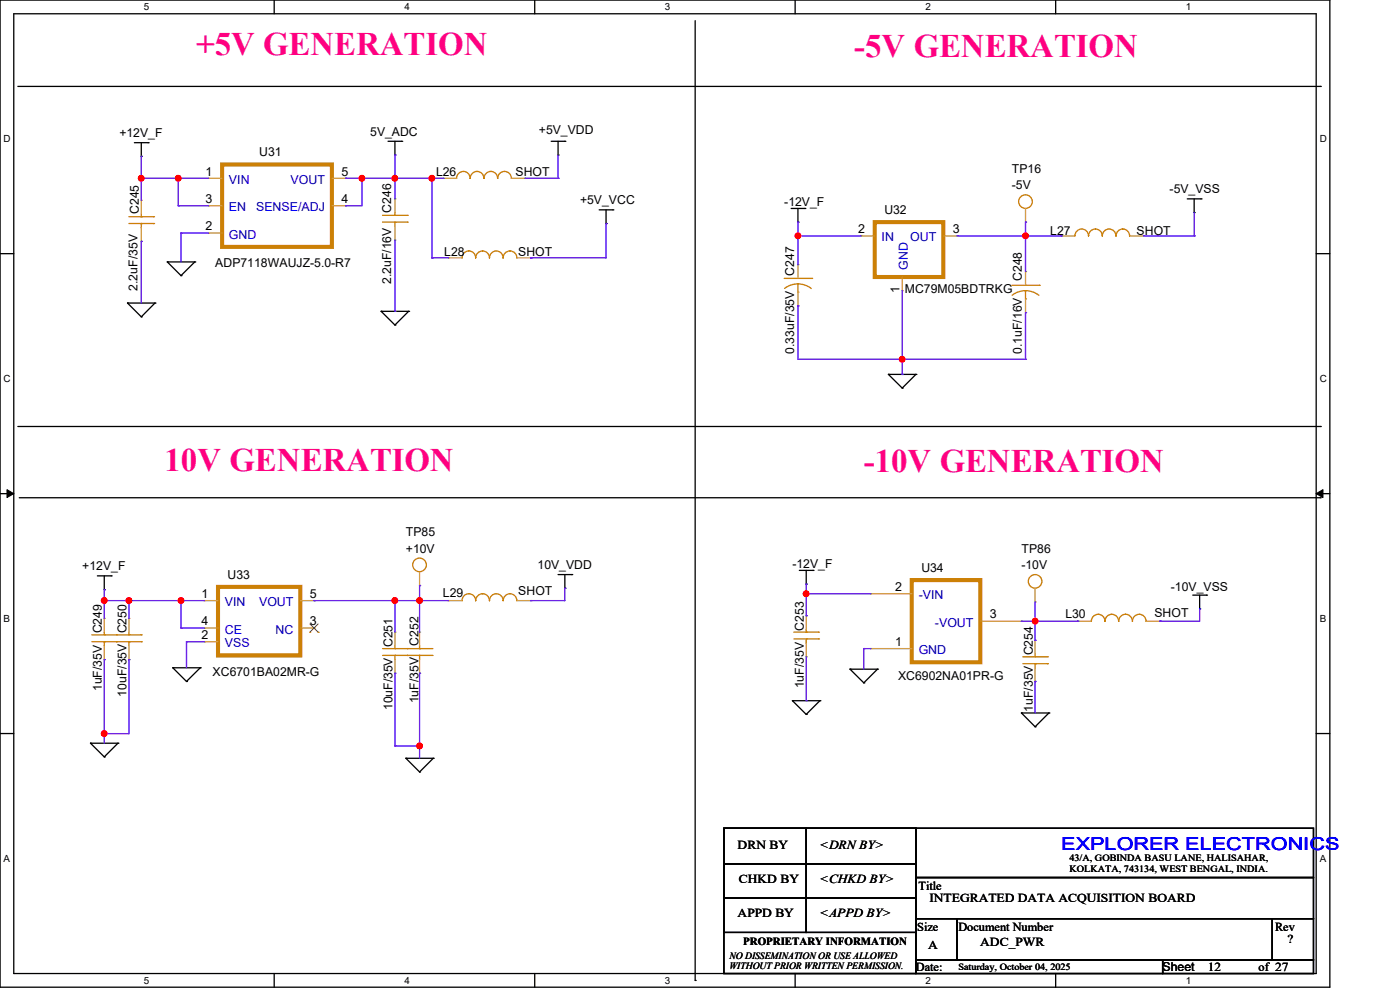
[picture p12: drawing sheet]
<svg xmlns="http://www.w3.org/2000/svg" width="594mm" height="420mm" viewBox="0 0 594 420" stroke-linecap="round" stroke-linejoin="round" font-family="sans-serif">
<path d="M0 0h564.2v418.8h-564.2zM5.8 5.8h552.6v407.2h-552.6z" fill="none" stroke="#000" stroke-width=".55"/>
<g fill="#fff">
<path d="M61.1 .6h2.3v4.6h-2.3z"/>
<path d="M61.1 413.6h2.3v4.6h-2.3z"/>
</g>
<path d="M116.3 0v5.8M116.3 413v5.8" fill="none" stroke="#000" stroke-width=".55"/>
<g fill="#fff">
<path d="M171.6 .6h2.3v4.6h-2.3z"/>
<path d="M171.6 413.6h2.3v4.6h-2.3z"/>
</g>
<path d="M226.9 0v5.8M226.9 413v5.8" fill="none" stroke="#000" stroke-width=".55"/>
<g fill="#fff">
<path d="M282.1 .6h2.3v4.6h-2.3z"/>
<path d="M282.1 413.6h2.3v4.6h-2.3z"/>
</g>
<path d="M337.4 0v5.8M337.4 413v5.8" fill="none" stroke="#000" stroke-width=".55"/>
<g fill="#fff">
<path d="M392.6 .6h2.3v4.6h-2.3z"/>
<path d="M392.6 413.6h2.3v4.6h-2.3z"/>
</g>
<path d="M447.9 0v5.8M447.9 413v5.8" fill="none" stroke="#000" stroke-width=".55"/>
<g fill="#fff">
<path d="M503.1 .6h2.4v4.6h-2.4z"/>
<path d="M503.1 413.6h2.4v4.6h-2.4z"/>
<path d="M1.5 56.7h3v4.6h-3z"/>
<path d="M559.9 56.7h3v4.6h-3z"/>
<path d="M1.5 158.5h3v4.6h-3z"/>
<path d="M559.9 158.5h3v4.6h-3z"/>
</g>
<path d="M0 107.6h5.8M558.4 107.6h5.8" fill="none" stroke="#000" stroke-width=".55"/>
<g fill="#fff">
<path d="M1.5 260.3h2.8v4.6h-2.8z"/>
<path d="M559.9 260.3h2.8v4.6h-2.8z"/>
</g>
<path d="M0 209.4h5.8M558.4 209.4h5.8" fill="none" stroke="#000" stroke-width=".55"/>
<path d="M3 207.7l2.8 1.7-2.8 1.7zM558.4 209.4l2.9-1.7v3.4z" fill="#000" stroke="#000" stroke-width=".42"/>
<g fill="#fff">
<path d="M1.5 362.1h2.8v4.6h-2.8z"/>
<path d="M559.9 362.1h2.8v4.6h-2.8z"/>
</g>
<g fill="none" stroke="#000" stroke-width=".55">
<path d="M294.9 8.8v407.1M7.6 36.7h552.6M164.6 59.9h5.8M167.6 59.9v5.8M233.8 59.9h5.8M236.8 59.9v5.8M57 60.5h5.9M59.9 60.5v5.8M254.2 89h5.8M257.1 89v5.8M335.7 88.4h5.8M338.5 88.4v5.8"/>
<path d="M503.7 84.4h5.9M506.6 84.4v5.8M71 111.1h11.6l-5.8 5.8zM54.1 128.6h11.6l-5.8 5.8zM161.7 132.1h11.7l-5.8 5.8zM376.9 158.8h11.7l-5.8 5.8zM7.6 180.9h552.6M8.2 211.2h552M41.3 244.3h5.9M44.2 244.3v5.8M236.8 243.8h5.8M239.6 243.8v5.8"/>
<path d="M339.1 242h5.8M342.1 242v5.8M506.1 252.5h5.8M509 252.5v5.8M73.3 283.3h11.7l-5.9 5.8zM336.2 297.3h11.7l-5.8 5.8zM360.6 283.9h11.7l-5.8 5.8zM0 311.2h5.8M38.4 315.3h11.6l-5.8 5.8zM433.4 302.5h11.6l-5.8 5.8zM558.4 311.2h5.8M172.2 321.7h11.6l-5.8 5.8z"/>
<path d="M307.1 351.4h81.5v61.6h-81.5zM307.1 351.4h35v15.1h-35zM342.1 351.4h46.5v15.1h-46.5zM388.6 351.4h168.7v20.9h-168.7zM307.1 366.5h35v14.5h-35zM342.1 366.5h46.5v14.5h-46.5zM388.6 372.3h168.7v17.4h-168.7zM307.1 381h35v14.6h-35zM342.1 381h46.5v14.6h-46.5zM388.6 389.7h17.4v17.5h-17.4zM406 389.7h133.8v17.5h-133.8zM539.8 389.7h17.5v17.5h-17.5z"/>
<path d="M388.6 407.2h104.7v5.8h-104.7zM493.3 407.2h64v5.8h-64z"/>
</g>
<g fill="#000">
<circle cx="560.2" cy="36.7" r=".28"/>
<circle cx="170.4" cy="59.9" r=".28"/>
<circle cx="239.6" cy="59.9" r=".28"/>
<circle cx="59.9" cy="66.3" r=".28"/>
<circle cx="62.9" cy="60.5" r=".28"/>
<circle cx="167.6" cy="65.7" r=".28"/>
<circle cx="236.8" cy="65.7" r=".28"/>
<circle cx="257.1" cy="94.8" r=".28"/>
<circle cx="260" cy="89" r=".28"/>
<circle cx="338.5" cy="94.2" r=".28"/>
<circle cx="341.5" cy="88.4" r=".28"/>
<circle cx="506.6" cy="90.2" r=".28"/>
<circle cx="509.6" cy="84.4" r=".28"/>
<circle cx="71" cy="111.1" r=".28"/>
<circle cx="76.8" cy="116.9" r=".28"/>
<circle cx="82.6" cy="111.1" r=".28"/>
<circle cx="54.1" cy="128.6" r=".28"/>
<circle cx="59.9" cy="134.4" r=".28"/>
<circle cx="65.7" cy="128.6" r=".28"/>
<circle cx="161.7" cy="132.1" r=".28"/>
<circle cx="167.6" cy="137.9" r=".28"/>
<circle cx="173.4" cy="132.1" r=".28"/>
<circle cx="376.9" cy="158.8" r=".28"/>
<circle cx="388.6" cy="158.8" r=".28"/>
<circle cx="382.8" cy="164.6" r=".28"/>
<circle cx="560.2" cy="180.9" r=".28"/>
<circle cx="560.2" cy="211.2" r=".28"/>
<circle cx="44.2" cy="250.1" r=".28"/>
<circle cx="47.2" cy="244.3" r=".28"/>
<circle cx="239.6" cy="249.6" r=".28"/>
<circle cx="242.6" cy="243.8" r=".28"/>
<circle cx="342.1" cy="247.8" r=".28"/>
<circle cx="344.9" cy="242" r=".28"/>
<circle cx="509" cy="258.3" r=".28"/>
<circle cx="511.9" cy="252.5" r=".28"/>
<circle cx="73.3" cy="283.3" r=".28"/>
<circle cx="79.1" cy="289.1" r=".28"/>
<circle cx="85" cy="283.3" r=".28"/>
<circle cx="336.2" cy="297.3" r=".28"/>
<circle cx="347.9" cy="297.3" r=".28"/>
<circle cx="360.6" cy="283.9" r=".28"/>
<circle cx="366.5" cy="289.7" r=".28"/>
<circle cx="372.3" cy="283.9" r=".28"/>
<circle cx="38.4" cy="315.3" r=".28"/>
<circle cx="50" cy="315.3" r=".28"/>
<circle cx="342.1" cy="303.1" r=".28"/>
<circle cx="433.4" cy="302.5" r=".28"/>
<circle cx="439.2" cy="308.3" r=".28"/>
<circle cx="445" cy="302.5" r=".28"/>
<circle cx="44.2" cy="321.1" r=".28"/>
<circle cx="172.2" cy="321.7" r=".28"/>
<circle cx="178" cy="327.5" r=".28"/>
<circle cx="183.8" cy="321.7" r=".28"/>
<circle cx="294.9" cy="415.9" r=".28"/>
</g>
<path d="M342.1 267v1.2" fill="none" stroke="#cc8006" stroke-width=".55"/>
<circle cx="342.1" cy="268.2" r=".28" fill="#cc8006"/>
<path d="M336.8 271.1h10.5" fill="none" stroke="#cc8006" stroke-width=".55"/>
<circle cx="347.3" cy="271.1" r=".28" fill="#cc8006"/>
<path d="M336.8 268.2h10.5" fill="none" stroke="#cc8006" stroke-width=".55"/>
<circle cx="347.3" cy="268.2" r=".28" fill="#cc8006"/>
<path d="M342.1 271.1v1.7" fill="none" stroke="#cc8006" stroke-width=".55"/>
<circle cx="342.1" cy="271.1" r=".28" fill="#cc8006"/>
<path d="M342.1 261.2v5.8" fill="none" stroke="#a84" stroke-width=".55"/>
<circle cx="342.1" cy="261.2" r=".28" fill="#a84"/>
<path d="M342.1 272.8v5.8" fill="none" stroke="#a84" stroke-width=".55"/>
<circle cx="342.1" cy="278.6" r=".28" fill="#a84"/>
<path d="M429.3 121h11.6" fill="none" stroke="#cc8006" stroke-width=".55"/>
<circle cx="440.9" cy="121" r=".28" fill="#cc8006"/>
<path d="M435.1 123.3v3.5" fill="none" stroke="#cc8006" stroke-width=".55"/>
<circle cx="435.1" cy="126.8" r=".28" fill="#cc8006"/>
<path d="M429.4 125.2a9.3 9.3 0 0 1 5.8-1.9h-.1a9.3 9.3 0 0 1 5.7 2" fill="none" stroke="#cc8006" stroke-width=".55"/>
<path d="M435.1 115.2v5.8" fill="none" stroke="#a84" stroke-width=".55"/>
<circle cx="435.1" cy="115.2" r=".28" fill="#a84"/>
<path d="M435.1 126.8v5.8" fill="none" stroke="#a84" stroke-width=".55"/>
<circle cx="435.1" cy="132.6" r=".28" fill="#a84"/>
<path d="M178 274v1.2" fill="none" stroke="#cc8006" stroke-width=".55"/>
<circle cx="178" cy="275.2" r=".28" fill="#cc8006"/>
<path d="M172.8 278h10.5" fill="none" stroke="#cc8006" stroke-width=".55"/>
<circle cx="183.3" cy="278" r=".28" fill="#cc8006"/>
<path d="M172.8 275.2h10.5" fill="none" stroke="#cc8006" stroke-width=".55"/>
<circle cx="183.3" cy="275.2" r=".28" fill="#cc8006"/>
<path d="M178 278v1.8" fill="none" stroke="#cc8006" stroke-width=".55"/>
<circle cx="178" cy="278" r=".28" fill="#cc8006"/>
<path d="M178 268.2v5.8" fill="none" stroke="#a84" stroke-width=".55"/>
<circle cx="178" cy="268.2" r=".28" fill="#a84"/>
<path d="M178 279.8v5.8" fill="none" stroke="#a84" stroke-width=".55"/>
<circle cx="178" cy="285.6" r=".28" fill="#a84"/>
<path d="M59.9 90.8v1.1" fill="none" stroke="#cc8006" stroke-width=".55"/>
<circle cx="59.9" cy="91.9" r=".28" fill="#cc8006"/>
<path d="M54.7 94.8h10.5" fill="none" stroke="#cc8006" stroke-width=".55"/>
<circle cx="65.2" cy="94.8" r=".28" fill="#cc8006"/>
<path d="M54.7 91.9h10.5" fill="none" stroke="#cc8006" stroke-width=".55"/>
<circle cx="65.2" cy="91.9" r=".28" fill="#cc8006"/>
<path d="M59.9 94.8v1.8" fill="none" stroke="#cc8006" stroke-width=".55"/>
<circle cx="59.9" cy="94.8" r=".28" fill="#cc8006"/>
<path d="M59.9 85v5.8" fill="none" stroke="#a84" stroke-width=".55"/>
<circle cx="59.9" cy="85" r=".28" fill="#a84"/>
<path d="M59.9 96.6v5.8" fill="none" stroke="#a84" stroke-width=".55"/>
<circle cx="59.9" cy="102.4" r=".28" fill="#a84"/>
<path d="M439.2 277.5v1.1" fill="none" stroke="#cc8006" stroke-width=".55"/>
<circle cx="439.2" cy="278.6" r=".28" fill="#cc8006"/>
<path d="M434 281.6h10.4" fill="none" stroke="#cc8006" stroke-width=".55"/>
<circle cx="444.4" cy="281.6" r=".28" fill="#cc8006"/>
<path d="M434 278.6h10.4" fill="none" stroke="#cc8006" stroke-width=".55"/>
<circle cx="444.4" cy="278.6" r=".28" fill="#cc8006"/>
<path d="M439.2 281.6v1.7" fill="none" stroke="#cc8006" stroke-width=".55"/>
<circle cx="439.2" cy="281.6" r=".28" fill="#cc8006"/>
<path d="M439.2 271.7v5.8" fill="none" stroke="#a84" stroke-width=".55"/>
<circle cx="439.2" cy="271.7" r=".28" fill="#a84"/>
<path d="M439.2 283.3v5.8" fill="none" stroke="#a84" stroke-width=".55"/>
<circle cx="439.2" cy="289.1" r=".28" fill="#a84"/>
<path d="M196 109.4a2.88 2.88 0 0 1 3-2.9 2.88 2.88 0 0 1 2.8 2.9 2.88 2.88 0 0 1 3-2.9 2.89 2.89 0 0 1 2.8 2.9h.1a2.88 2.88 0 0 1 2.9-2.9 2.88 2.88 0 0 1 2.8 2.9M213.5 109.4a2.88 2.88 0 0 1 2.9-2.9 2.89 2.89 0 0 1 2.9 2.9" fill="none" stroke="#cc8006" stroke-width=".55"/>
<path d="M190.2 109.4h5.8" fill="none" stroke="#a84" stroke-width=".55"/>
<circle cx="190.2" cy="109.4" r=".28" fill="#a84"/>
<path d="M219.3 109.4h5.8" fill="none" stroke="#a84" stroke-width=".55"/>
<circle cx="225.1" cy="109.4" r=".28" fill="#a84"/>
<path d="M167.6 90.2v1.2" fill="none" stroke="#cc8006" stroke-width=".55"/>
<circle cx="167.6" cy="91.4" r=".28" fill="#cc8006"/>
<path d="M162.3 94.2h10.5" fill="none" stroke="#cc8006" stroke-width=".55"/>
<circle cx="172.8" cy="94.2" r=".28" fill="#cc8006"/>
<path d="M162.3 91.4h10.5" fill="none" stroke="#cc8006" stroke-width=".55"/>
<circle cx="172.8" cy="91.4" r=".28" fill="#cc8006"/>
<path d="M167.6 94.2v1.8" fill="none" stroke="#cc8006" stroke-width=".55"/>
<circle cx="167.6" cy="94.2" r=".28" fill="#cc8006"/>
<path d="M167.6 84.4v5.8" fill="none" stroke="#a84" stroke-width=".55"/>
<circle cx="167.6" cy="84.4" r=".28" fill="#a84"/>
<path d="M167.6 96v5.8" fill="none" stroke="#a84" stroke-width=".55"/>
<circle cx="167.6" cy="101.8" r=".28" fill="#a84"/>
<path d="M371.1 94.2h29.1v23.3h-29.1z" fill="none" stroke="#cc8006" stroke-width="1.7"/>
<path d="M400.2 100.1h5.8" fill="none" stroke="#a84" stroke-width=".55"/>
<circle cx="406" cy="100.1" r=".28" fill="#a84"/>
<path d="M365.3 100.1h5.8" fill="none" stroke="#a84" stroke-width=".55"/>
<circle cx="365.3" cy="100.1" r=".28" fill="#a84"/>
<path d="M382.8 117.5v5.8" fill="none" stroke="#a84" stroke-width=".55"/>
<circle cx="382.8" cy="123.3" r=".28" fill="#a84"/>
<circle cx="435.1" cy="85.5" r="2.89" fill="none" stroke="#cc8006" stroke-width=".55"/>
<path d="M435.1 88.4v5.8" fill="none" stroke="#a84" stroke-width=".55"/>
<circle cx="435.1" cy="94.2" r=".28" fill="#a84"/>
<circle cx="439.2" cy="246.6" r="2.88" fill="none" stroke="#cc8006" stroke-width=".55"/>
<path d="M439.2 249.6v5.8" fill="none" stroke="#a84" stroke-width=".55"/>
<circle cx="439.2" cy="255.4" r=".28" fill="#a84"/>
<path d="M54.7 268.2v1.1" fill="none" stroke="#cc8006" stroke-width=".55"/>
<circle cx="54.7" cy="269.3" r=".28" fill="#cc8006"/>
<path d="M49.5 272.2h10.4" fill="none" stroke="#cc8006" stroke-width=".55"/>
<circle cx="59.9" cy="272.2" r=".28" fill="#cc8006"/>
<path d="M49.5 269.3h10.4" fill="none" stroke="#cc8006" stroke-width=".55"/>
<circle cx="59.9" cy="269.3" r=".28" fill="#cc8006"/>
<path d="M54.7 272.2v1.8" fill="none" stroke="#cc8006" stroke-width=".55"/>
<circle cx="54.7" cy="272.2" r=".28" fill="#cc8006"/>
<path d="M54.7 262.3v5.9" fill="none" stroke="#a84" stroke-width=".55"/>
<circle cx="54.7" cy="262.3" r=".28" fill="#a84"/>
<path d="M54.7 274v5.8" fill="none" stroke="#a84" stroke-width=".55"/>
<circle cx="54.7" cy="279.8" r=".28" fill="#a84"/>
<path d="M474.6 263.5a2.89 2.89 0 0 0-2.8-2.9 2.88 2.88 0 0 0-3 2.9 2.88 2.88 0 0 0-2.9-2.9 2.88 2.88 0 0 0-2.9 2.9M486.2 263.5a2.89 2.89 0 0 0-2.8-2.9 2.88 2.88 0 0 0-2.9 2.9h-.1a2.9 2.9 0 0 0-2.8-2.9 2.88 2.88 0 0 0-3 2.9" fill="none" stroke="#cc8006" stroke-width=".55"/>
<path d="M457.2 263.5h5.8" fill="none" stroke="#a84" stroke-width=".55"/>
<circle cx="457.2" cy="263.5" r=".28" fill="#a84"/>
<path d="M486.3 263.5h5.8" fill="none" stroke="#a84" stroke-width=".55"/>
<circle cx="492.1" cy="263.5" r=".28" fill="#a84"/>
<path d="M92.5 249h34.9v29h-34.9z" fill="none" stroke="#cc8006" stroke-width="1.7"/>
<path d="M86.7 254.8h5.8" fill="none" stroke="#a84" stroke-width=".55"/>
<circle cx="86.7" cy="254.8" r=".28" fill="#a84"/>
<path d="M86.7 272.2h5.8" fill="none" stroke="#a84" stroke-width=".55"/>
<circle cx="86.7" cy="272.2" r=".28" fill="#a84"/>
<path d="M127.4 266.4h5.8" fill="none" stroke="#a84" stroke-width=".55"/>
<circle cx="133.2" cy="266.4" r=".28" fill="#a84"/>
<path d="M131.4 268.2h.1M131.5 264.7l3.5 3.5M135 264.7l-3.6 3.5M135 268.2h.1" fill="none" stroke="#804000" stroke-width=".42"/>
<path d="M86.7 266.4h5.8" fill="none" stroke="#a84" stroke-width=".55"/>
<circle cx="86.7" cy="266.4" r=".28" fill="#a84"/>
<path d="M127.4 254.8h5.8" fill="none" stroke="#a84" stroke-width=".55"/>
<circle cx="133.2" cy="254.8" r=".28" fill="#a84"/>
<path d="M479.3 100.1a2.89 2.89 0 0 0-2.9-2.9 2.88 2.88 0 0 0-2.9 2.9 2.88 2.88 0 0 0-2.9-2.9 2.88 2.88 0 0 0-2.9 2.9 2.9 2.9 0 0 0-2.9-2.9 2.88 2.88 0 0 0-2.9 2.9h-.1a2.88 2.88 0 0 0-2.9-2.9 2.88 2.88 0 0 0-2.8 2.9" fill="none" stroke="#cc8006" stroke-width=".55"/>
<path d="M450.2 100.1h5.9" fill="none" stroke="#a84" stroke-width=".55"/>
<circle cx="450.2" cy="100.1" r=".28" fill="#a84"/>
<path d="M479.3 100.1h5.8" fill="none" stroke="#a84" stroke-width=".55"/>
<circle cx="485.1" cy="100.1" r=".28" fill="#a84"/>
<path d="M167.6 274v1.2" fill="none" stroke="#cc8006" stroke-width=".55"/>
<circle cx="167.6" cy="275.2" r=".28" fill="#cc8006"/>
<path d="M162.3 278h10.5" fill="none" stroke="#cc8006" stroke-width=".55"/>
<circle cx="172.8" cy="278" r=".28" fill="#cc8006"/>
<path d="M162.3 275.2h10.5" fill="none" stroke="#cc8006" stroke-width=".55"/>
<circle cx="172.8" cy="275.2" r=".28" fill="#cc8006"/>
<path d="M167.6 278v1.8" fill="none" stroke="#cc8006" stroke-width=".55"/>
<circle cx="167.6" cy="278" r=".28" fill="#cc8006"/>
<path d="M167.6 268.2v5.8" fill="none" stroke="#a84" stroke-width=".55"/>
<circle cx="167.6" cy="268.2" r=".28" fill="#a84"/>
<path d="M167.6 279.8v5.8" fill="none" stroke="#a84" stroke-width=".55"/>
<circle cx="167.6" cy="285.6" r=".28" fill="#a84"/>
<path d="M213.4 254.8a2.88 2.88 0 0 0-2.8-2.9 2.88 2.88 0 0 0-2.9 2.9h-.1a2.89 2.89 0 0 0-2.8-2.9 2.88 2.88 0 0 0-3 2.9 2.88 2.88 0 0 0-2.8-2.9 2.88 2.88 0 0 0-3 2.9M219.3 254.8a2.89 2.89 0 0 0-2.9-2.9 2.88 2.88 0 0 0-2.9 2.9" fill="none" stroke="#cc8006" stroke-width=".55"/>
<path d="M190.2 254.8h5.8" fill="none" stroke="#a84" stroke-width=".55"/>
<circle cx="190.2" cy="254.8" r=".28" fill="#a84"/>
<path d="M219.3 254.8h5.8" fill="none" stroke="#a84" stroke-width=".55"/>
<circle cx="225.1" cy="254.8" r=".28" fill="#a84"/>
<path d="M44.2 268.2v1.1" fill="none" stroke="#cc8006" stroke-width=".55"/>
<circle cx="44.2" cy="269.3" r=".28" fill="#cc8006"/>
<path d="M39 272.2h10.5" fill="none" stroke="#cc8006" stroke-width=".55"/>
<circle cx="49.5" cy="272.2" r=".28" fill="#cc8006"/>
<path d="M39 269.3h10.5" fill="none" stroke="#cc8006" stroke-width=".55"/>
<circle cx="49.5" cy="269.3" r=".28" fill="#cc8006"/>
<path d="M44.2 272.2v1.8" fill="none" stroke="#cc8006" stroke-width=".55"/>
<circle cx="44.2" cy="272.2" r=".28" fill="#cc8006"/>
<path d="M44.2 262.3v5.9" fill="none" stroke="#a84" stroke-width=".55"/>
<circle cx="44.2" cy="262.3" r=".28" fill="#a84"/>
<path d="M44.2 274v5.8" fill="none" stroke="#a84" stroke-width=".55"/>
<circle cx="44.2" cy="279.8" r=".28" fill="#a84"/>
<path d="M386.8 246.1h29.1v34.9h-29.1z" fill="none" stroke="#cc8006" stroke-width="1.7"/>
<path d="M369.4 251.9h17.4" fill="none" stroke="#a84" stroke-width=".55"/>
<circle cx="369.4" cy="251.9" r=".28" fill="#a84"/>
<path d="M415.9 263.5h17.5" fill="none" stroke="#a84" stroke-width=".55"/>
<circle cx="433.4" cy="263.5" r=".28" fill="#a84"/>
<path d="M369.4 275.2h17.4" fill="none" stroke="#a84" stroke-width=".55"/>
<circle cx="369.4" cy="275.2" r=".28" fill="#a84"/>
<path d="M94.2 69.8h46.6v34.9h-46.6z" fill="none" stroke="#cc8006" stroke-width="1.7"/>
<path d="M88.4 75.6h5.8" fill="none" stroke="#a84" stroke-width=".55"/>
<circle cx="88.4" cy="75.6" r=".28" fill="#a84"/>
<path d="M88.4 98.9h5.8" fill="none" stroke="#a84" stroke-width=".55"/>
<circle cx="88.4" cy="98.9" r=".28" fill="#a84"/>
<path d="M88.4 87.3h5.8" fill="none" stroke="#a84" stroke-width=".55"/>
<circle cx="88.4" cy="87.3" r=".28" fill="#a84"/>
<path d="M140.8 87.3h5.8" fill="none" stroke="#a84" stroke-width=".55"/>
<circle cx="146.6" cy="87.3" r=".28" fill="#a84"/>
<path d="M140.8 75.6h5.8" fill="none" stroke="#a84" stroke-width=".55"/>
<circle cx="146.6" cy="75.6" r=".28" fill="#a84"/>
<path d="M332.7 118.1h11.7" fill="none" stroke="#cc8006" stroke-width=".55"/>
<circle cx="344.4" cy="118.1" r=".28" fill="#cc8006"/>
<path d="M338.5 120.4v3.5" fill="none" stroke="#cc8006" stroke-width=".55"/>
<circle cx="338.5" cy="123.9" r=".28" fill="#cc8006"/>
<path d="M332.9 122.3a9.3 9.3 0 0 1 5.7-1.9h-.1a9.3 9.3 0 0 1 5.7 2" fill="none" stroke="#cc8006" stroke-width=".55"/>
<path d="M338.5 112.3v5.8" fill="none" stroke="#a84" stroke-width=".55"/>
<circle cx="338.5" cy="112.3" r=".28" fill="#a84"/>
<path d="M338.5 123.9v5.9" fill="none" stroke="#a84" stroke-width=".55"/>
<circle cx="338.5" cy="129.8" r=".28" fill="#a84"/>
<path d="M211.1 75.6v.1a2.89 2.89 0 0 0-2.8-3 2.88 2.88 0 0 0-2.9 3h-.1a2.9 2.9 0 0 0-2.9-3 2.88 2.88 0 0 0-2.9 3 2.89 2.89 0 0 0-2.9-3 2.88 2.88 0 0 0-2.9 3v-.1M217 75.6v.1a2.9 2.9 0 0 0-2.9-3 2.88 2.88 0 0 0-2.9 3v-.1" fill="none" stroke="#cc8006" stroke-width=".55"/>
<path d="M187.9 75.6h5.8" fill="none" stroke="#a84" stroke-width=".55"/>
<circle cx="187.9" cy="75.6" r=".28" fill="#a84"/>
<path d="M217 75.6h5.8" fill="none" stroke="#a84" stroke-width=".55"/>
<circle cx="222.8" cy="75.6" r=".28" fill="#a84"/>
<circle cx="178" cy="239.7" r="2.89" fill="none" stroke="#cc8006" stroke-width=".55"/>
<path d="M178 242.6v5.8" fill="none" stroke="#a84" stroke-width=".55"/>
<circle cx="178" cy="248.4" r=".28" fill="#a84"/>
<path d="M76.8 266.4h9.9" fill="none" stroke="#4200ff" stroke-width=".55"/>
<circle cx="76.8" cy="266.4" r=".28" fill="#4200ff"/>
<path d="M76.8 254.8v11.6" fill="none" stroke="#4200ff" stroke-width=".55"/>
<circle cx="76.8" cy="254.8" r=".28" fill="#4200ff"/>
<path d="M44.2 254.8h10.5" fill="none" stroke="#4200ff" stroke-width=".55"/>
<circle cx="44.2" cy="254.8" r=".28" fill="#4200ff"/>
<path d="M44.2 250.1v4.7" fill="none" stroke="#4200ff" stroke-width=".55"/>
<circle cx="44.2" cy="250.1" r=".28" fill="#4200ff"/>
<circle cx="44.2" cy="254.8" r="1.14" fill="#f00" stroke="#f00" stroke-width=".55"/>
<path d="M44.2 254.8v7.5" fill="none" stroke="#4200ff" stroke-width=".55"/>
<circle cx="44.2" cy="254.8" r=".28" fill="#4200ff"/>
<path d="M44.2 279.8v31.4" fill="none" stroke="#4200ff" stroke-width=".55"/>
<circle cx="44.2" cy="279.8" r=".28" fill="#4200ff"/>
<circle cx="44.2" cy="311.2" r="1.14" fill="#f00" stroke="#f00" stroke-width=".55"/>
<path d="M79.1 272.2h7.6" fill="none" stroke="#4200ff" stroke-width=".55"/>
<circle cx="79.1" cy="272.2" r=".28" fill="#4200ff"/>
<path d="M79.1 272.2v11.1" fill="none" stroke="#4200ff" stroke-width=".55"/>
<circle cx="79.1" cy="272.2" r=".28" fill="#4200ff"/>
<path d="M133.2 254.8h34.4" fill="none" stroke="#4200ff" stroke-width=".55"/>
<circle cx="133.2" cy="254.8" r=".28" fill="#4200ff"/>
<circle cx="167.5" cy="254.8" r="1.14" fill="#f00" stroke="#f00" stroke-width=".55"/>
<path d="M178 248.4v6.4" fill="none" stroke="#4200ff" stroke-width=".55"/>
<circle cx="178" cy="248.4" r=".28" fill="#4200ff"/>
<path d="M178 285.6v30.8" fill="none" stroke="#4200ff" stroke-width=".55"/>
<circle cx="178" cy="285.6" r=".28" fill="#4200ff"/>
<path d="M178 254.8v13.4" fill="none" stroke="#4200ff" stroke-width=".55"/>
<circle cx="178" cy="254.8" r=".28" fill="#4200ff"/>
<circle cx="178" cy="254.8" r="1.14" fill="#f00" stroke="#f00" stroke-width=".55"/>
<path d="M54.7 254.8v7.5" fill="none" stroke="#4200ff" stroke-width=".55"/>
<circle cx="54.7" cy="254.8" r=".28" fill="#4200ff"/>
<path d="M54.7 254.8h22.1" fill="none" stroke="#4200ff" stroke-width=".55"/>
<circle cx="54.7" cy="254.8" r=".28" fill="#4200ff"/>
<g fill="#f00" stroke="#f00" stroke-width=".55">
<circle cx="76.8" cy="254.8" r="1.14"/>
<circle cx="54.7" cy="254.8" r="1.14"/>
</g>
<path d="M54.7 279.8v31.4" fill="none" stroke="#4200ff" stroke-width=".55"/>
<circle cx="54.7" cy="279.8" r=".28" fill="#4200ff"/>
<path d="M167.6 254.8v13.4" fill="none" stroke="#4200ff" stroke-width=".55"/>
<circle cx="167.6" cy="254.8" r=".28" fill="#4200ff"/>
<path d="M167.6 254.8h10.4" fill="none" stroke="#4200ff" stroke-width=".55"/>
<circle cx="167.6" cy="254.8" r=".28" fill="#4200ff"/>
<path d="M167.6 285.6v30.8" fill="none" stroke="#4200ff" stroke-width=".55"/>
<circle cx="167.6" cy="285.6" r=".28" fill="#4200ff"/>
<path d="M167.6 316.4h10.4" fill="none" stroke="#4200ff" stroke-width=".55"/>
<circle cx="167.6" cy="316.4" r=".28" fill="#4200ff"/>
<path d="M178 316.4v5.3" fill="none" stroke="#4200ff" stroke-width=".55"/>
<circle cx="178" cy="316.4" r=".28" fill="#4200ff"/>
<circle cx="178" cy="316.4" r="1.14" fill="#f00" stroke="#f00" stroke-width=".55"/>
<path d="M183.3 75.6v33.8" fill="none" stroke="#4200ff" stroke-width=".55"/>
<circle cx="183.3" cy="109.4" r=".28" fill="#4200ff"/>
<path d="M225.1 109.4h32" fill="none" stroke="#4200ff" stroke-width=".55"/>
<circle cx="225.1" cy="109.4" r=".28" fill="#4200ff"/>
<path d="M183.3 109.4h6.9" fill="none" stroke="#4200ff" stroke-width=".55"/>
<circle cx="183.3" cy="109.4" r=".28" fill="#4200ff"/>
<path d="M257.1 94.8v14.6" fill="none" stroke="#4200ff" stroke-width=".55"/>
<circle cx="257.1" cy="94.8" r=".28" fill="#4200ff"/>
<path d="M222.8 75.6h14" fill="none" stroke="#4200ff" stroke-width=".55"/>
<circle cx="236.8" cy="75.6" r=".28" fill="#4200ff"/>
<path d="M225.1 254.8h14.5" fill="none" stroke="#4200ff" stroke-width=".55"/>
<circle cx="225.1" cy="254.8" r=".28" fill="#4200ff"/>
<path d="M239.6 249.6v5.2" fill="none" stroke="#4200ff" stroke-width=".55"/>
<circle cx="239.6" cy="249.6" r=".28" fill="#4200ff"/>
<path d="M75.6 75.6h12.8" fill="none" stroke="#4200ff" stroke-width=".55"/>
<circle cx="75.6" cy="75.6" r=".28" fill="#4200ff"/>
<circle cx="75.6" cy="75.6" r="1.14" fill="#f00" stroke="#f00" stroke-width=".55"/>
<path d="M75.6 87.3h12.8" fill="none" stroke="#4200ff" stroke-width=".55"/>
<circle cx="75.6" cy="87.3" r=".28" fill="#4200ff"/>
<path d="M75.6 75.6v11.7" fill="none" stroke="#4200ff" stroke-width=".55"/>
<circle cx="75.6" cy="75.6" r=".28" fill="#4200ff"/>
<path d="M59.9 75.6h15.7" fill="none" stroke="#4200ff" stroke-width=".55"/>
<circle cx="59.9" cy="75.6" r=".28" fill="#4200ff"/>
<circle cx="59.9" cy="75.6" r="1.14" fill="#f00" stroke="#f00" stroke-width=".55"/>
<path d="M59.9 75.6v9.4" fill="none" stroke="#4200ff" stroke-width=".55"/>
<circle cx="59.9" cy="75.6" r=".28" fill="#4200ff"/>
<path d="M59.9 66.3v9.3" fill="none" stroke="#4200ff" stroke-width=".55"/>
<circle cx="59.9" cy="66.3" r=".28" fill="#4200ff"/>
<path d="M59.9 102.4v26.2" fill="none" stroke="#4200ff" stroke-width=".55"/>
<circle cx="59.9" cy="102.4" r=".28" fill="#4200ff"/>
<path d="M76.8 98.9h11.6" fill="none" stroke="#4200ff" stroke-width=".55"/>
<circle cx="76.8" cy="98.9" r=".28" fill="#4200ff"/>
<path d="M76.8 98.9v12.2" fill="none" stroke="#4200ff" stroke-width=".55"/>
<circle cx="76.8" cy="98.9" r=".28" fill="#4200ff"/>
<path d="M146.6 75.6h7" fill="none" stroke="#4200ff" stroke-width=".55"/>
<circle cx="146.6" cy="75.6" r=".28" fill="#4200ff"/>
<path d="M167.6 75.6v8.8" fill="none" stroke="#4200ff" stroke-width=".55"/>
<circle cx="167.6" cy="75.6" r=".28" fill="#4200ff"/>
<circle cx="167.5" cy="75.6" r="1.14" fill="#f00" stroke="#f00" stroke-width=".55"/>
<path d="M146.6 87.3h7" fill="none" stroke="#4200ff" stroke-width=".55"/>
<circle cx="146.6" cy="87.3" r=".28" fill="#4200ff"/>
<path d="M153.6 75.6v11.7" fill="none" stroke="#4200ff" stroke-width=".55"/>
<circle cx="153.6" cy="75.6" r=".28" fill="#4200ff"/>
<circle cx="153.5" cy="75.6" r="1.14" fill="#f00" stroke="#f00" stroke-width=".55"/>
<path d="M153.6 75.6h14" fill="none" stroke="#4200ff" stroke-width=".55"/>
<circle cx="153.6" cy="75.6" r=".28" fill="#4200ff"/>
<path d="M167.6 65.7v9.9" fill="none" stroke="#4200ff" stroke-width=".55"/>
<circle cx="167.6" cy="65.7" r=".28" fill="#4200ff"/>
<path d="M167.6 101.8v30.3" fill="none" stroke="#4200ff" stroke-width=".55"/>
<circle cx="167.6" cy="132.1" r=".28" fill="#4200ff"/>
<path d="M76.8 254.8h9.9" fill="none" stroke="#4200ff" stroke-width=".55"/>
<circle cx="76.8" cy="254.8" r=".28" fill="#4200ff"/>
<path d="M167.6 75.6h15.7" fill="none" stroke="#4200ff" stroke-width=".55"/>
<circle cx="183.3" cy="75.6" r=".28" fill="#4200ff"/>
<path d="M44.2 311.2h10.5" fill="none" stroke="#4200ff" stroke-width=".55"/>
<circle cx="44.2" cy="311.2" r=".28" fill="#4200ff"/>
<path d="M44.2 311.2v4.1" fill="none" stroke="#4200ff" stroke-width=".55"/>
<circle cx="44.2" cy="311.2" r=".28" fill="#4200ff"/>
<path d="M178 254.8h12.2" fill="none" stroke="#4200ff" stroke-width=".55"/>
<circle cx="178" cy="254.8" r=".28" fill="#4200ff"/>
<path d="M236.8 65.7v9.9" fill="none" stroke="#4200ff" stroke-width=".55"/>
<circle cx="236.8" cy="75.6" r=".28" fill="#4200ff"/>
<path d="M435.1 100.1h15.1" fill="none" stroke="#4200ff" stroke-width=".55"/>
<circle cx="450.2" cy="100.1" r=".28" fill="#4200ff"/>
<path d="M338.5 100.1h26.8" fill="none" stroke="#4200ff" stroke-width=".55"/>
<circle cx="338.5" cy="100.1" r=".28" fill="#4200ff"/>
<path d="M382.8 123.3v29.1" fill="none" stroke="#4200ff" stroke-width=".55"/>
<circle cx="382.8" cy="152.4" r=".28" fill="#4200ff"/>
<path d="M485.1 100.1h21.5" fill="none" stroke="#4200ff" stroke-width=".55"/>
<circle cx="506.6" cy="100.1" r=".28" fill="#4200ff"/>
<path d="M506.6 90.2v9.9" fill="none" stroke="#4200ff" stroke-width=".55"/>
<circle cx="506.6" cy="100.1" r=".28" fill="#4200ff"/>
<path d="M338.5 129.8v22.6" fill="none" stroke="#4200ff" stroke-width=".55"/>
<circle cx="338.5" cy="129.8" r=".28" fill="#4200ff"/>
<path d="M338.5 100.1v12.2" fill="none" stroke="#4200ff" stroke-width=".55"/>
<circle cx="338.5" cy="100.1" r=".28" fill="#4200ff"/>
<circle cx="338.5" cy="100" r="1.14" fill="#f00" stroke="#f00" stroke-width=".55"/>
<path d="M338.5 152.4h44.3" fill="none" stroke="#4200ff" stroke-width=".55"/>
<circle cx="382.8" cy="152.4" r=".28" fill="#4200ff"/>
<path d="M406 100.1h29.1" fill="none" stroke="#4200ff" stroke-width=".55"/>
<circle cx="435.1" cy="100.1" r=".28" fill="#4200ff"/>
<path d="M435.1 100.1v15.1" fill="none" stroke="#4200ff" stroke-width=".55"/>
<circle cx="435.1" cy="100.1" r=".28" fill="#4200ff"/>
<circle cx="435.1" cy="100" r="1.14" fill="#f00" stroke="#f00" stroke-width=".55"/>
<path d="M435.1 132.6v19.8" fill="none" stroke="#4200ff" stroke-width=".55"/>
<circle cx="435.1" cy="132.6" r=".28" fill="#4200ff"/>
<path d="M338.5 94.2v5.9" fill="none" stroke="#4200ff" stroke-width=".55"/>
<circle cx="338.5" cy="94.2" r=".28" fill="#4200ff"/>
<path d="M435.1 94.2v5.9" fill="none" stroke="#4200ff" stroke-width=".55"/>
<circle cx="435.1" cy="94.2" r=".28" fill="#4200ff"/>
<path d="M342.1 278.6v18.7" fill="none" stroke="#4200ff" stroke-width=".55"/>
<circle cx="342.1" cy="297.3" r=".28" fill="#4200ff"/>
<path d="M439.2 263.5h18" fill="none" stroke="#4200ff" stroke-width=".55"/>
<circle cx="457.2" cy="263.5" r=".28" fill="#4200ff"/>
<path d="M439.2 255.4v8.1" fill="none" stroke="#4200ff" stroke-width=".55"/>
<circle cx="439.2" cy="263.5" r=".28" fill="#4200ff"/>
<path d="M509 258.3v5.2" fill="none" stroke="#4200ff" stroke-width=".55"/>
<circle cx="509" cy="258.3" r=".28" fill="#4200ff"/>
<path d="M492.1 263.5h16.9" fill="none" stroke="#4200ff" stroke-width=".55"/>
<circle cx="492.1" cy="263.5" r=".28" fill="#4200ff"/>
<path d="M342.1 247.8v4.1" fill="none" stroke="#4200ff" stroke-width=".55"/>
<circle cx="342.1" cy="247.8" r=".28" fill="#4200ff"/>
<path d="M433.4 263.5h5.8" fill="none" stroke="#4200ff" stroke-width=".55"/>
<circle cx="439.2" cy="263.5" r=".28" fill="#4200ff"/>
<path d="M439.2 263.5v8.2" fill="none" stroke="#4200ff" stroke-width=".55"/>
<circle cx="439.2" cy="271.7" r=".28" fill="#4200ff"/>
<circle cx="439.2" cy="263.5" r="1.14" fill="#f00" stroke="#f00" stroke-width=".55"/>
<path d="M439.2 289.1v13.4" fill="none" stroke="#4200ff" stroke-width=".55"/>
<circle cx="439.2" cy="289.1" r=".28" fill="#4200ff"/>
<path d="M366.5 275.2h2.9" fill="none" stroke="#4200ff" stroke-width=".55"/>
<circle cx="366.5" cy="275.2" r=".28" fill="#4200ff"/>
<path d="M366.5 275.2v8.7" fill="none" stroke="#4200ff" stroke-width=".55"/>
<circle cx="366.5" cy="275.2" r=".28" fill="#4200ff"/>
<path d="M382.8 152.4h52.3" fill="none" stroke="#4200ff" stroke-width=".55"/>
<circle cx="435.1" cy="152.4" r=".28" fill="#4200ff"/>
<circle cx="382.7" cy="152.4" r="1.14" fill="#f00" stroke="#f00" stroke-width=".55"/>
<path d="M382.8 152.4v6.4" fill="none" stroke="#4200ff" stroke-width=".55"/>
<circle cx="382.8" cy="158.8" r=".28" fill="#4200ff"/>
<path d="M183.3 75.6h4.6" fill="none" stroke="#4200ff" stroke-width=".55"/>
<circle cx="187.9" cy="75.6" r=".28" fill="#4200ff"/>
<circle cx="183.2" cy="75.6" r="1.14" fill="#f00" stroke="#f00" stroke-width=".55"/>
<path d="M342.1 251.9h27.3" fill="none" stroke="#4200ff" stroke-width=".55"/>
<circle cx="342.1" cy="251.9" r=".28" fill="#4200ff"/>
<circle cx="342" cy="251.9" r="1.14" fill="#f00" stroke="#f00" stroke-width=".55"/>
<path d="M342.1 251.9v9.3" fill="none" stroke="#4200ff" stroke-width=".55"/>
<circle cx="342.1" cy="261.2" r=".28" fill="#4200ff"/>
<g fill="#f00" stroke="#f00" stroke-width=".55">
<circle cx="44.2" cy="254.8" r="1.14"/>
<circle cx="44.2" cy="311.2" r="1.14"/>
<circle cx="167.5" cy="254.8" r="1.14"/>
<circle cx="178" cy="254.8" r="1.14"/>
<circle cx="76.8" cy="254.8" r="1.14"/>
<circle cx="54.7" cy="254.8" r="1.14"/>
<circle cx="178" cy="316.4" r="1.14"/>
<circle cx="75.6" cy="75.6" r="1.14"/>
<circle cx="59.9" cy="75.6" r="1.14"/>
<circle cx="167.5" cy="75.6" r="1.14"/>
<circle cx="153.5" cy="75.6" r="1.14"/>
<circle cx="338.5" cy="100" r="1.14"/>
<circle cx="435.1" cy="100" r="1.14"/>
<circle cx="439.2" cy="263.5" r="1.14"/>
<circle cx="382.7" cy="152.4" r="1.14"/>
<circle cx="183.2" cy="75.6" r="1.14"/>
<circle cx="342" cy="251.9" r="1.14"/>
</g>
<g font-size="13.9" fill="#ff0080">
<text x="83.2" y="23.5">+5V GENERATION</text>
<text x="362.4" y="24">-5V GENERATION</text>
<text x="69.8" y="199.7">10V GENERATION</text>
<text x="366.5" y="200.3">-10V GENERATION</text>
</g>
<text font-size="7.5" fill="#00f" x="450.2" y="360.4">EXPLORER ELECTRONICS</text>
<g font-size="5.2">
<text x="50.6" y="58.2">+12V_F</text>
<text x="157.1" y="57.6">5V_ADC</text>
<text x="228.6" y="57">+5V_VDD</text>
<text x="109.9" y="66.3">U31</text>
<text x="87.2" y="74.5">1</text>
<text x="144.9" y="74.5">5</text>
<text x="185" y="74.5">L26</text>
<text x="218.7" y="74.5">SHOT</text>
<text x="429.3" y="73.3">TP16</text>
<text x="429.3" y="80.3">-5V</text>
<text x="496.2" y="82">-5V_VSS</text>
<text x="87.2" y="86.1">3</text>
<text x="144.9" y="86.1">4</text>
<text x="246.1" y="86.7">+5V_VCC</text>
<text x="332.7" y="87.3">-12V_F</text>
<text x="58.9" y="90.8" transform="rotate(-90 58.9 90.8)">C245</text>
<text x="166" y="90.2" transform="rotate(-90 166 90.2)">C246</text>
<text x="375.2" y="90.8">U32</text>
<text x="87.2" y="97.7">2</text>
<text x="364.2" y="98.9">2</text>
<text x="404.3" y="98.9">3</text>
<text x="445.6" y="99.5">L27</text>
<text x="482.2" y="99.5">SHOT</text>
<text x="91.4" y="113.5">ADP7118WAUJZ-5.0-R7</text>
<text x="188.5" y="108.8">L28</text>
<text x="219.9" y="108.8">SHOT</text>
<text x="337" y="116.9" transform="rotate(-90 337 116.9)">C247</text>
<text x="433.5" y="119.3" transform="rotate(-90 433.5 119.3)">C248</text>
<text x="58.4" y="123.3" transform="rotate(-90 58.4 123.3)">2.2uF/35V</text>
<text x="166" y="120.4" transform="rotate(-90 166 120.4)">2.2uF/16V</text>
<text x="381.6" y="124.5" transform="rotate(-90 381.6 124.5)">1</text>
<text x="383.9" y="124.5">MC79M05BDTRKG</text>
<text x="337" y="150.1" transform="rotate(-90 337 150.1)">0.33uF/35V</text>
<text x="433.5" y="150.1" transform="rotate(-90 433.5 150.1)">0.1uF/16V</text>
<text x="172.2" y="227.5">TP85</text>
<text x="172.2" y="234.4">+10V</text>
<text x="433.4" y="234.4">TP86</text>
<text x="34.9" y="242">+12V_F</text>
<text x="96.6" y="245.5">U33</text>
<text x="228.1" y="241.4">10V_VDD</text>
<text x="336.2" y="240.8">-12V_F</text>
<text x="390.9" y="242.6">U34</text>
<text x="433.4" y="241.4">-10V</text>
<text x="379.9" y="250.7">2</text>
<text x="496.8" y="250.7">-10V_VSS</text>
<text x="85.5" y="253.6">1</text>
<text x="131.5" y="253.6">5</text>
<text x="187.9" y="253.1">L29</text>
<text x="219.9" y="252.5">SHOT</text>
<text x="420" y="262.3">3</text>
<text x="452" y="262.3">L30</text>
<text x="489.8" y="261.8">SHOT</text>
<text x="43.2" y="268.7" transform="rotate(-90 43.2 268.7)">C249</text>
<text x="53.7" y="268.7" transform="rotate(-90 53.7 268.7)">C250</text>
<text x="85.5" y="265.3">4</text>
<text x="131.5" y="265.3">3</text>
<text x="341" y="267.6" transform="rotate(-90 341 267.6)">C253</text>
<text x="85.5" y="271.1">2</text>
<text x="166.5" y="274.6" transform="rotate(-90 166.5 274.6)">C251</text>
<text x="177.6" y="274" transform="rotate(-90 177.6 274)">C252</text>
<text x="379.9" y="274">1</text>
<text x="438.2" y="278" transform="rotate(-90 438.2 278)">C254</text>
<text x="90.2" y="286.8">XC6701BA02MR-G</text>
<text x="43.2" y="293.2" transform="rotate(-90 43.2 293.2)">1uF/35V</text>
<text x="341" y="292" transform="rotate(-90 341 292)">1uF/35V</text>
<text x="381" y="288.5">XC6902NA01PR-G</text>
<text x="53.7" y="295.5" transform="rotate(-90 53.7 295.5)">10uF/35V</text>
<text x="177.6" y="298.4" transform="rotate(-90 177.6 298.4)">1uF/35V</text>
<text x="166.5" y="301.3" transform="rotate(-90 166.5 301.3)">10uF/35V</text>
<text x="438.2" y="301.9" transform="rotate(-90 438.2 301.9)">1uF/35V</text>
<text x="313" y="360.1">DRN BY</text>
<text x="347.9" y="360.1">&lt;DRN BY&gt;</text>
<text x="313.5" y="374.6">CHKD BY</text>
<text x="347.9" y="374.6">&lt;CHKD BY&gt;</text>
<text x="389.7" y="377.5">Title</text>
<text x="394.4" y="382.8">INTEGRATED DATA ACQUISITION BOARD</text>
<text x="313" y="389.2">APPD BY</text>
<text x="347.9" y="389.2">&lt;APPD BY&gt;</text>
<text x="389.2" y="395">Size</text>
<text x="406.6" y="395">Document Number</text>
<text x="541" y="395">Rev</text>
<text x="415.9" y="401.4">ADC_PWR</text>
<text x="546.2" y="400.2">?</text>
<text x="393.8" y="402.6">A</text>
<text x="388.6" y="411.9">Date:</text>
<text x="493.3" y="411.9">Sheet</text>
<text x="512.5" y="411.9">12</text>
<text x="534" y="411.9">of 27</text>
</g>
<g font-size="5.2" fill="#00c">
<text x="97.2" y="78">VIN</text>
<text x="123.3" y="78">VOUT</text>
<text x="97.2" y="89.7">EN</text>
<text x="108.6" y="89.7">SENSE/ADJ</text>
<text x="97.2" y="101.3">GND</text>
<text x="374.1" y="102.4">IN</text>
<text x="386.2" y="102.4">OUT</text>
<text x="385.2" y="114.6" transform="rotate(-90 385.2 114.6)">GND</text>
<text x="95.4" y="257.2">VIN</text>
<text x="109.9" y="257.2">VOUT</text>
<text x="389.8" y="254.3">-VIN</text>
<text x="95.4" y="268.8">CE</text>
<text x="116.9" y="268.8">NC</text>
<text x="396.7" y="265.9">-VOUT</text>
<text x="95.4" y="274.6">VSS</text>
<text x="389.8" y="277.5">GND</text>
</g>
<text font-size="4.6" x="315.3" y="400.9">PROPRIETARY INFORMATION</text>
<g font-size="4.2">
<text x="61.1" y="4.3">5</text>
<text x="171.6" y="4.3">4</text>
<text x="282.1" y="4.3">3</text>
<text x="392.6" y="4.3">2</text>
<text x="503.1" y="4.3">1</text>
<text x="1.5" y="60.4">D</text>
<text x="559.9" y="60.4">D</text>
<text x="1.5" y="162.2">C</text>
<text x="559.9" y="162.2">C</text>
<text x="1.5" y="264">B</text>
<text x="559.9" y="264">B</text>
<text x="1.5" y="365.8">A</text>
<text x="559.9" y="365.8">A</text>
<text x="61.1" y="417.3">5</text>
<text x="171.6" y="417.3">4</text>
<text x="282.1" y="417.3">3</text>
<text x="392.6" y="417.3">2</text>
<text x="503.1" y="417.3">1</text>
</g>
<g font-size="4.1">
<text x="453.7" y="365.5">43/A, GOBINDA BASU LANE, HALISAHAR,</text>
<text x="453.7" y="370.1">KOLKATA, 743134, WEST BENGAL, INDIA.</text>
<text x="309.5" y="406.7">NO DISSEMINATION OR USE ALLOWED</text>
<text x="309.5" y="411">WITHOUT PRIOR WRITTEN PERMISSION.</text>
<text x="406.6" y="411.4">Saturday, October 04, 2025</text>
</g>
</svg>
